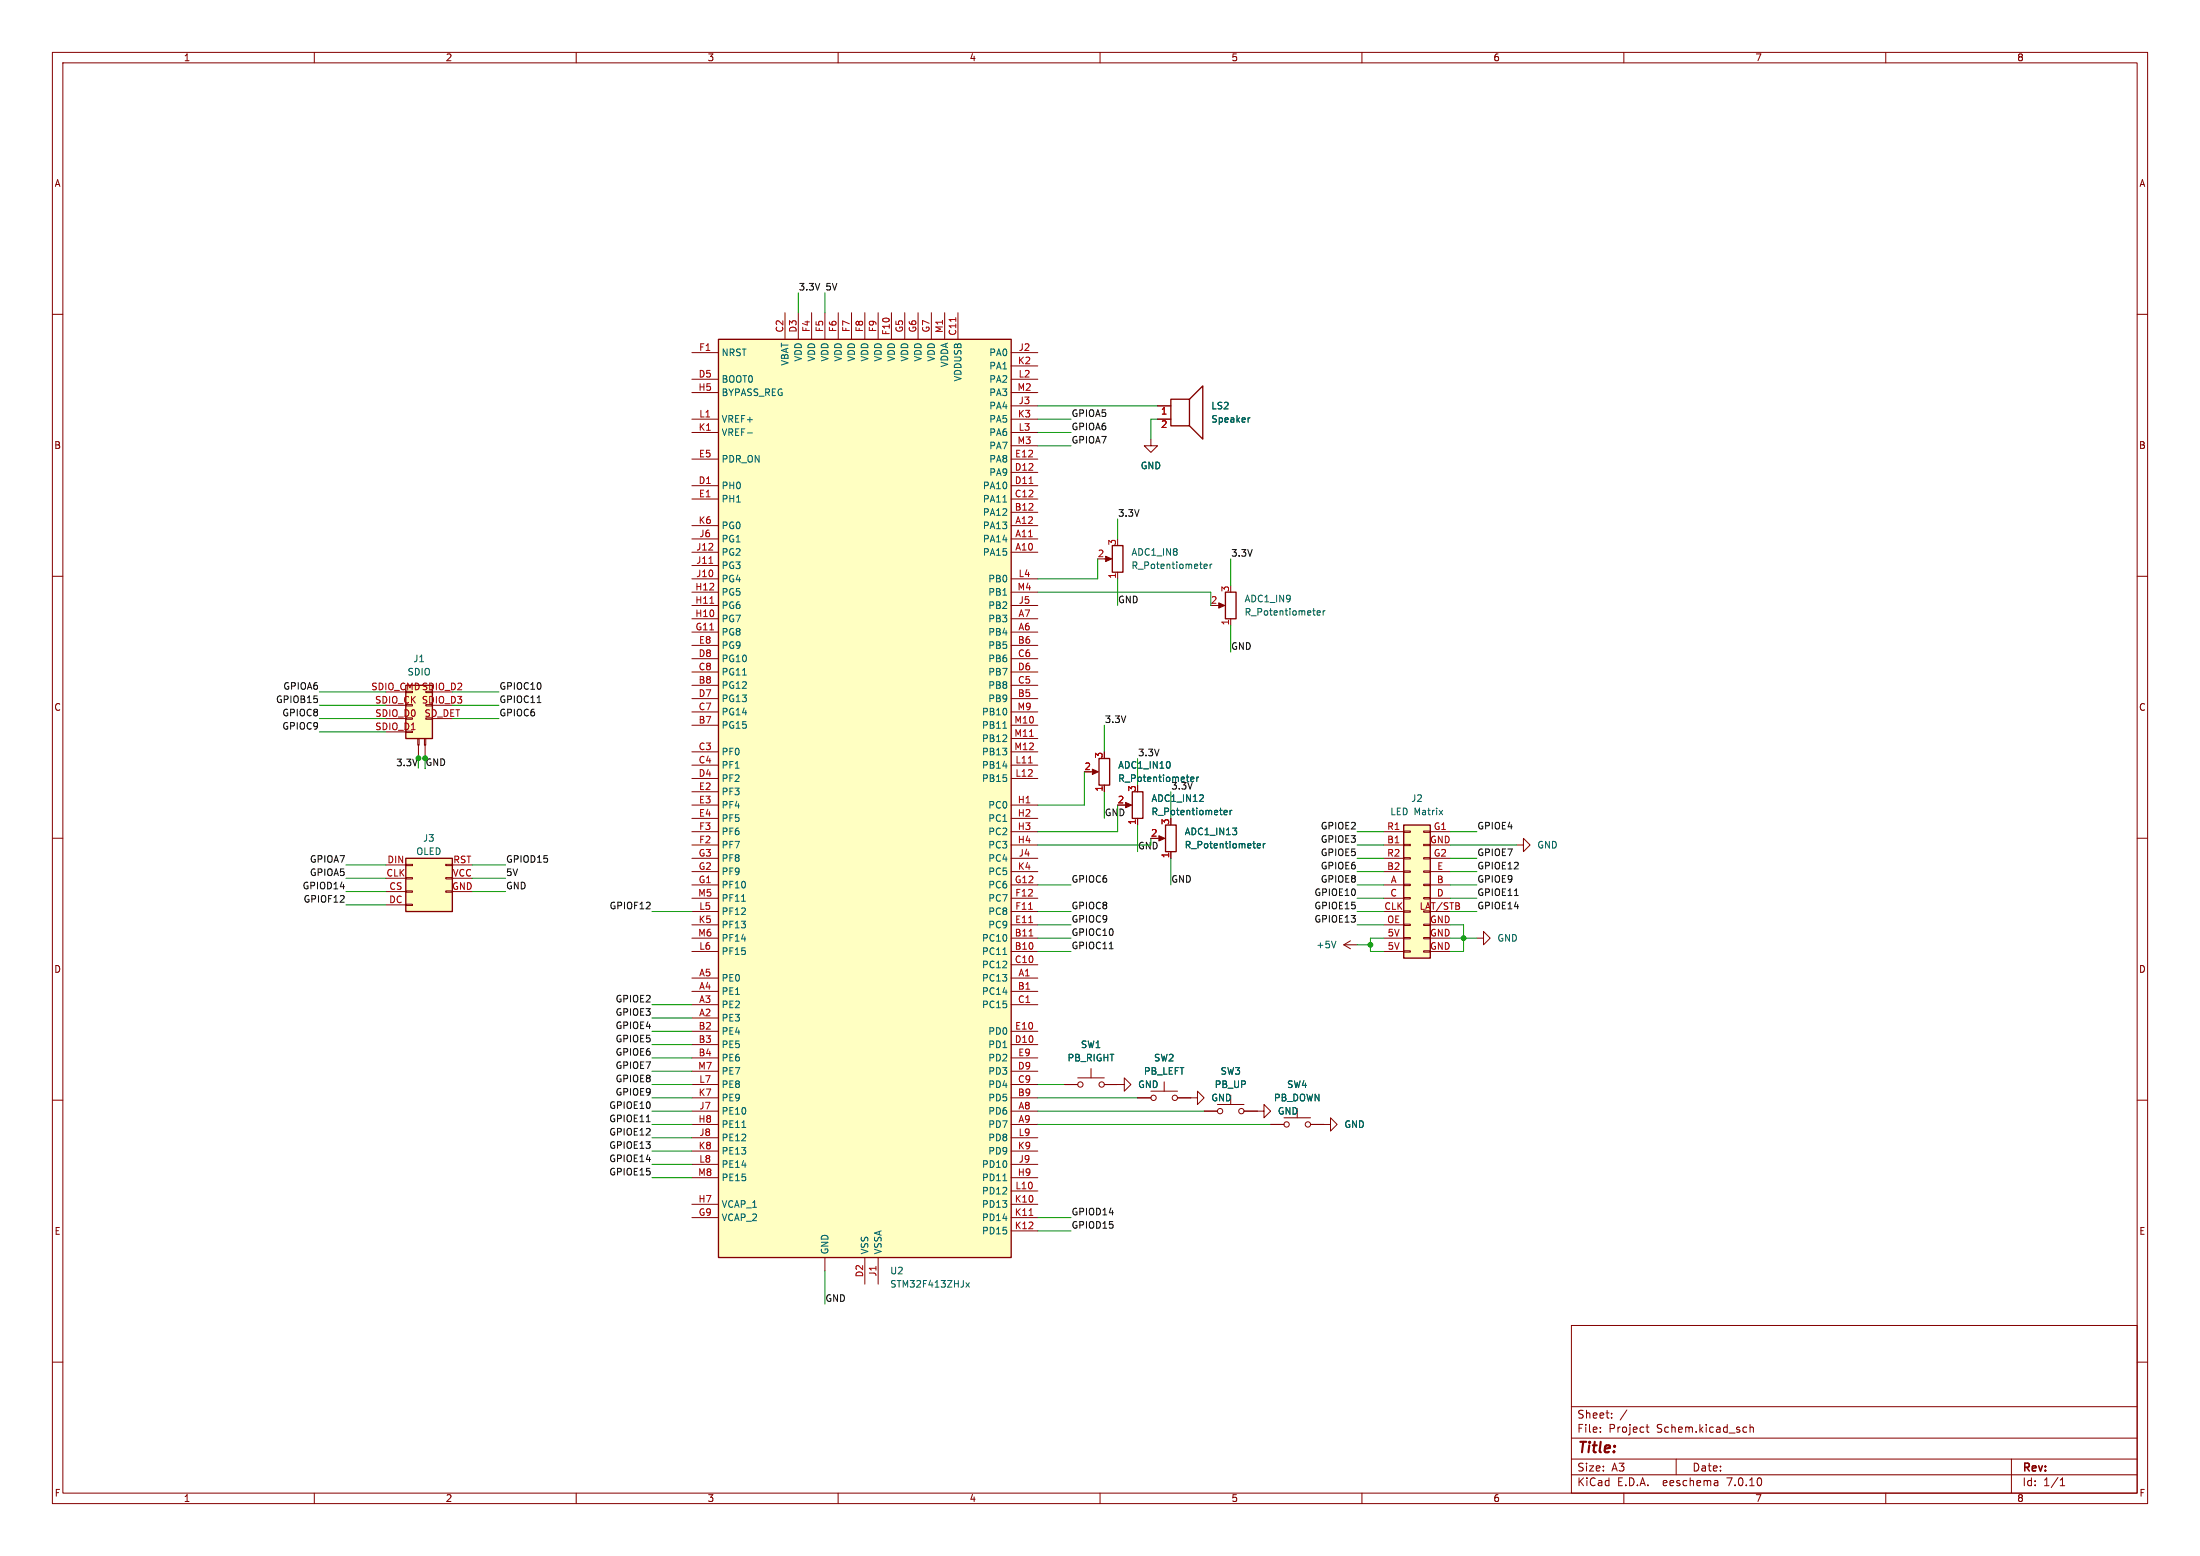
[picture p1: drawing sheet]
<svg xmlns="http://www.w3.org/2000/svg" width="420mm" height="297mm" viewBox="0 0 420 297" stroke-linecap="round" stroke-linejoin="round" font-family="sans-serif">
<g fill="none" stroke="#840000" stroke-width=".19">
<path d="M10 10h400v277h-400zM12 12h396v273h-396zM60 10v2M110 10v2M160 10v2M210 10v2M260 10v2M310 10v2M360 10v2M10 60h2M149.9 59.7v5.1M152.4 59.7v5.1"/>
<path d="M154.9 59.7v5.1M157.5 59.7v5.1M160 59.7v5.1M162.6 59.7v5.1M165.1 59.7v5.1M167.6 59.7v5.1M170.2 59.7v5.1M172.7 59.7v5.1M175.3 59.7v5.1M177.8 59.7v5.1M180.3 59.7v5.1M182.9 59.7v5.1"/>
<path d="M408 60h2M132.1 72.4h5.1M132.1 67.3h5.1M132.1 74.9h5.1M193 72.4h5.1M193 67.3h5.1M193 74.9h5.1M193 77.5h5.1M193 69.9h5.1M221 77.5h2.5M132.1 95.3h5.1M132.1 92.7h5.1"/>
<path d="M132.1 87.6h5.1M132.1 82.6h5.1M132.1 80h5.1M193 97.8h5.1M193 95.3h5.1M193 92.7h5.1M193 90.2h5.1M193 87.6h5.1M193 82.6h5.1M193 80h5.1M193 85.1h5.1M219.7 83.8v1.3h1.3l-1.3 1.3-1.3-1.3h1.3"/>
<path d="M221 80h2.5M10 110h2M132.1 105.4h5.1M132.1 102.9h5.1M132.1 100.3h5.1M132.1 118.1h5.1M132.1 115.6h5.1M132.1 113h5.1M132.1 110.5h5.1M132.1 108h5.1M193 105.4h5.1M193 102.9h5.1"/>
<path d="M193 100.3h5.1M193 118.1h5.1M193 115.6h5.1M193 113h5.1M193 110.5h5.1M210.8 106.7h1M213.4 109.2v1.3M232.4 115.6h1M234.9 118.1v1.3M408 110h2M73.7 134.6h3.8M73.7 132.1h3.8"/>
<path d="M73.7 137.2h3.8M73.7 139.7h3.8M82.5 134.6h3.9M82.5 132.1h3.9M82.5 137.2h3.9M132.1 120.7h5.1M132.1 133.4h5.1M132.1 123.2h5.1M132.1 138.4h5.1M132.1 130.8h5.1M132.1 125.7h5.1M132.1 135.9h5.1"/>
<path d="M132.1 128.3h5.1M193 120.7h5.1M193 133.4h5.1M193 123.2h5.1M193 138.4h5.1M193 130.8h5.1M193 125.7h5.1M193 135.9h5.1M193 128.3h5.1M10 160h2M79.8 141h.2v1.2h-.2zM79.9 142.2v2.5"/>
<path d="M81 141h.3v1.2h-.3zM81.2 142.2v2.5M132.1 143.5h5.1M132.1 146.1h5.1M132.1 148.6h5.1M132.1 151.1h5.1M132.1 153.7h5.1M132.1 156.2h5.1M132.1 158.8h5.1M193 143.5h5.1M193 146.1h5.1M193 148.6h5.1"/>
<path d="M193 153.7h5.1M193 156.2h5.1M193 158.8h5.1M193 141h5.1M208.3 147.3h1M210.8 149.9v1.2M214.6 153.7h1M217.2 156.2v1.3M264.2 158.8h3.8M268 158.6h1.2v.3h-1.2zM271.8 158.6h1.2v.3h-1.2zM273 158.8h3.9"/>
<path d="M408 160h2M73.7 167.6h3.8M73.7 170.2h3.8M73.7 172.7h3.8M73.7 165.1h3.8M77.5 172.6h1.2v.2h-1.2zM77.5 170.1h1.2v.2h-1.2zM77.5 167.5h1.2v.3h-1.2zM77.5 165h1.2v.2h-1.2zM85.1 170.1h1.3v.2h-1.3zM85.1 167.5h1.3v.3h-1.3zM85.1 165h1.3v.2h-1.3z"/>
<path d="M86.4 167.6h3.8M86.4 170.2h3.8M86.4 165.1h3.8M132.1 179.1h5.1M132.1 176.5h5.1M132.1 174h5.1M132.1 171.5h5.1M132.1 161.3h5.1M132.1 168.9h5.1M132.1 166.4h5.1M132.1 163.8h5.1M193 179.1h5.1"/>
<path d="M193 176.5h5.1M193 174h5.1M193 171.5h5.1M193 161.3h5.1M193 168.9h5.1M193 166.4h5.1M193 163.8h5.1M221 160h1M223.5 162.6v1.2M257.8 179.6l-1.3 .7M264.2 179.1h3.8M264.2 176.5h3.8"/>
<path d="M264.2 174h3.8M264.2 171.5h3.8M264.2 161.3h3.8M264.2 168.9h3.8M264.2 166.4h3.8M264.2 163.8h3.8M268 178.9h1.2v.3h-1.2zM268 176.4h1.2v.3h-1.2zM268 173.9h1.2v.2h-1.2zM268 171.3h1.2v.3h-1.2zM268 168.8h1.2v.2h-1.2zM268 166.2h1.2v.3h-1.2z"/>
<path d="M268 163.7h1.2v.3h-1.2zM268 161.2h1.2v.2h-1.2zM271.8 178.9h1.2v.3h-1.2zM271.8 176.4h1.2v.3h-1.2zM271.8 171.3h1.2v.3h-1.2zM271.8 168.8h1.2v.2h-1.2zM271.8 166.2h1.2v.3h-1.2zM271.8 163.7h1.2v.3h-1.2zM271.8 161.2h1.2v.2h-1.2zM273 179.1h3.9M273 176.5h3.9M273 174h3.9"/>
<path d="M273 171.5h3.9M273 161.3h3.9M273 168.9h3.9M273 166.4h3.9M273 163.8h3.9M281.9 179.1h1.3v-1.3l1.3 1.3-1.3 1.2v-1.2M289.6 161.3h1.2v-1.3l1.3 1.3-1.3 1.3v-1.3M132.1 186.7h5.1M132.1 194.3h5.1M132.1 191.8h5.1M132.1 189.2h5.1M132.1 181.6h5.1"/>
<path d="M132.1 196.9h5.1M132.1 199.4h5.1M193 186.7h5.1M193 191.8h5.1M193 189.2h5.1M193 181.6h5.1M193 196.9h5.1M193 199.4h5.1M193 184.2h5.1M256.5 180.3l1.3 .8M256.5 180.3h2.6M264.2 181.6h3.8"/>
<path d="M268 181.5h1.2v.2h-1.2zM271.8 181.5h1.2v.2h-1.2zM273 181.6h3.9M10 210h2M132.1 207h5.1M132.1 209.6h5.1M132.1 212.1h5.1M132.1 214.6h5.1M132.1 201.9h5.1M132.1 204.5h5.1M132.1 217.2h5.1M132.1 219.7h5.1"/>
<path d="M193 207h5.1M193 209.6h5.1M193 212.1h5.1M193 214.6h5.1M193 201.9h5.1M193 204.5h5.1M193 217.2h5.1M193 219.7h5.1M203.2 207h2.5M205.7 205.7h5.1M208.3 204v1.7M210.8 207h3.8v-1.3l1.3 1.3-1.3 1.3v-1.3"/>
<path d="M217.2 209.6h2.5M219.7 208.3h5.1M222.2 206.5v1.8M224.8 209.6h3.8v-1.3l1.3 1.3-1.3 1.2v-1.2M229.9 212.1h2.5M232.4 210.8h5.1M237.5 212.1h3.8v-1.3l1.3 1.3-1.3 1.3v-1.3M242.6 214.6h2.5M245.1 213.4h5.1M250.2 214.6h3.8v-1.2l1.3 1.2-1.3 1.3v-1.3M408 210h2M132.1 232.4h5.1"/>
<path d="M132.1 229.9h5.1M132.1 224.8h5.1M132.1 222.2h5.1M193 232.4h5.1M193 229.9h5.1M193 224.8h5.1M193 222.2h5.1M193 234.9h5.1M193 227.3h5.1M10 260h2M157.5 240v2.6M165.1 240v5.1"/>
<path d="M167.6 240v5.1M300 253h108v32h-108zM408 260h2M300 278.5h108M300 274.5h108M300 268.5h108M305.5 273.2v.2M305.5 272.5v.1M307.7 270.5v.2M307.7 269.8v.1M310.6 269.1l-1.3 1.9M314.2 272.4h.6"/>
<path d="M314.4 271.9v1.3l.4 .2M320 278.5v3M333 272.4l.4 .1M333.4 273.3l-.4 .1M334.1 272.5l.2-.1 .4 .1v.9M334.1 271.9v1.5M384 278.5v6.5M60 285v2M110 285v2M160 285v2M210 285v2M260 285v2"/>
<path d="M300 281.5h108M310 285v2M327.9 282.7v.9M327.9 283.5l-.1 .1M327.9 282.9l-.1 .1M360 285v2M393.3 283.6h.9M393.3 282.5l.4-.4v1.5"/>
<circle cx="206.2" cy="207" r=".51"/>
<circle cx="210.3" cy="207" r=".51"/>
<circle cx="220.2" cy="209.6" r=".51"/>
<circle cx="224.3" cy="209.6" r=".51"/>
<circle cx="232.9" cy="212.1" r=".51"/>
<circle cx="237" cy="212.1" r=".51"/>
<circle cx="245.6" cy="214.6" r=".51"/>
<circle cx="249.7" cy="214.6" r=".51"/>
</g>
<g fill="#840000" stroke="#840000" stroke-width=".19">
<path d="M221.2 159.5l1.2 .5-1.2 .5z"/>
<path d="M208.5 146.8l1.2 .5-1.2 .5z"/>
<path d="M232.7 115.1l1.1 .5-1.1 .5z"/>
<path d="M211.1 106.2l1.1 .5-1.1 .5z"/>
<path d="M214.9 153.2l1.1 .5-1.1 .5z"/>
</g>
<path d="M137.2 64.8h55.8v175.2h-55.8zM223.5 76.2h3.6v5.1h-3.6zM227.1 76.2l2.5-2.5v10.1l-2.5-2.5M212.3 104.1h2.1v5.1h-2.1zM233.9 113h2.1v5.1h-2.1zM77.5 130.8h5v10.2h-5zM209.8 144.8h2v5.1h-2zM216.2 151.1h2v5.1h-2zM222.5 157.5h2v5.1h-2zM268 157.5h5v25.4h-5zM77.5 163.8h8.9v10.2h-8.9z" fill="none" stroke="#840000" stroke-width=".25"/>
<g fill="none" stroke="#006464" stroke-width=".19">
<path d="M238.6 79.7l-.3 .2M142.7 82.6h.9M191.5 95.8h.7M229.9 108.1l.6-.1-.1-.3h-.4l-.1 .2v.6h.5M231 107.7v.8M231.4 107.7l-.4 .2M251.5 117l.6-.1-.1-.3h-.4l-.1 .2v.6h.5M252.6 116.6v.8M253 116.6l-.4 .2M141.8 128.8h.7M191.5 139h.7M223.3 145.6v.8"/>
<path d="M227.3 148.7l.6-.1v-.2h-.5l-.1 .6M227.9 149.1l-.4 .1M228.5 148.3v.9M228.8 148.3l-.3 .3M229 153h.7M229.7 151.8v.5M233.7 155.1l.6-.1-.1-.3h-.3l-.2 .2v.6h.5M234.8 154.7v.8M235.2 154.7l-.4 .2M235.3 158.1h.8l-.4 .4M236 158.7v.5M274.7 154.7l.7 .8"/>
<path d="M275.4 154.7l-.7 .8M141.6 172h.7M240 161.4l.6-.1v-.2l-.4-.1-.2 .2 .1 .6h.5M241.2 161v.9M241.5 161l-.3 .3M255 179.6l-.4 1.3M191.5 182.2h.7M141.6 215.2h.8M191.5 225.4h.7M184.4 244.8l.7 .9M185.1 244.8l-.7 .9"/>
</g>
<g fill="#ffffc2" stroke="#ffffc2" stroke-width=".19">
<path d="M137.2 64.8h55.8v175.2h-55.8z"/>
<path d="M268 157.5h5v25.4h-5z"/>
<path d="M77.5 163.8h8.9v10.2h-8.9z"/>
<path d="M77.5 130.8h5v10.2h-5z"/>
</g>
<path d="M182.5 60.6v.8M196.5 92.3h.7M135.3 107.5h.8M135.5 115.2h.8M196.3 145.6h.8M196.5 140.6h.8M196.4 173.6h.7M196.4 176.1h.7M196.5 178.7h.7M196.5 232h.7" fill="none" stroke="#a90000" stroke-width=".19"/>
<path d="M102.5 134.1h.8M289.1 170.9h.7M211.8 181.1h.7M123.4 214.1h.7" fill="none" stroke="#0f0f0f" stroke-width=".19"/>
<g fill="none" stroke="#009600" stroke-width=".19">
<path d="M152.4 55.9v3.8M157.5 55.9v3.8M198.1 77.5h22.9M198.1 85.1h6.4M198.1 80h6.4M198.1 82.6h6.4M213.4 99.1v3.8M221 80h-1.3v3.8M198.1 113h33v2.6M209.5 106.7v3.8h-11.4M213.4 110.5v5.1M234.9 106.7v5.1"/>
<path d="M234.9 119.4v5.1M61 132.1h12.7M61 139.7h12.7M61 137.2h12.7M61 134.6h12.7M86.4 132.1h8.8M86.4 137.2h8.8M86.4 134.6h8.8M210.8 138.4v5.1M79.8 144.7h.1M79.9 144.7v1.9M79.9 144.7h.2v-.2h-.2v.4"/>
<path d="M207 147.3v6.4h-8.9M210.8 151.1v5.1M213.4 153.7v5.1h-15.3M217.2 144.8v5.1M217.2 157.5v5.1M223.5 151.1v5.1M259.1 158.8h5.1M276.9 158.8h5M66 170.2h7.7M66 172.7h7.7M66 165.1h7.7M66 167.6h7.7"/>
<path d="M90.2 170.2h6.3M90.2 165.1h6.3M90.2 167.6h6.3M124.5 174h7.6M198.1 179.1h6.4M198.1 168.9h6.4M198.1 176.5h6.4M198.1 174h6.4M219.7 160v1.3h-21.6M223.5 163.8v5.1M259.1 168.9h5.1M259.1 176.5h5.1"/>
<path d="M259.1 161.3h5.1M259.1 174h5.1M259.1 163.8h5.1M259.1 166.4h5.1M259.1 171.5h5.1M264.2 179.1h-2.6v2.5h2.6M276.9 179.1h5M276.9 168.9h5M276.9 176.5h2.5v5.1h-2.5M276.9 161.3h12.7M276.9 174h5M276.9 163.8h5"/>
<path d="M276.9 166.4h5M276.9 171.5h5M124.5 191.8h7.6M124.5 196.9h7.6M124.5 194.3h7.6M124.5 199.4h7.6M198.1 181.6h6.4M259.1 180.3h2.5M124.5 207h7.6M124.5 217.2h7.6M124.5 212.1h7.6M124.5 209.6h7.6"/>
<path d="M124.5 214.6h7.6M124.5 219.7h7.6M124.5 204.5h7.6M124.5 201.9h7.6M198.1 207h5.1M198.1 212.1h31.8M198.1 209.6h19.1M198.1 214.6h44.5M124.5 222.2h7.6M124.5 224.8h7.6M198.1 234.9h6.4M198.1 232.4h6.4"/>
<path d="M157.5 242.6v6.3"/>
</g>
<g fill="#009600" stroke="#009600" stroke-width=".19">
<circle cx="261.6" cy="180.3" r=".46"/>
<circle cx="279.4" cy="179.1" r=".46"/>
<circle cx="79.9" cy="144.7" r=".46"/>
<circle cx="81.2" cy="144.7" r=".46"/>
</g>
<text font-size="2.8" fill="#840000" x="301" y="277.9">Title:</text>
<g font-size="2.1" fill="#840000">
<text x="301" y="273.7">File:</text>
<text x="301" y="271">Sheet:</text>
<text x="307.1" y="273.7">Project</text>
<text x="316.3" y="273.7">Schem.kicad_sch</text>
<text x="301" y="281.1">Size:</text>
<text x="307.6" y="281.1">A3</text>
<text x="323" y="281.1">Date:</text>
<text x="386" y="281.3">Rev:</text>
<text x="301" y="283.9">KiCad</text>
<text x="308.7" y="283.9">E.D.A.</text>
<text x="317.6" y="283.9">eeschema</text>
<text x="330" y="283.9">7.0.10</text>
<text x="386" y="283.9">Id:</text>
<text x="390.1" y="283.9">1/1</text>
</g>
<g font-size="1.8" fill="#840000">
<text x="35" y="11.9">1</text>
<text x="85" y="11.9">2</text>
<text x="135" y="11.9">3</text>
<text x="185" y="11.9">4</text>
<text x="235" y="11.9">5</text>
<text x="285" y="11.9">6</text>
<text x="335" y="11.9">7</text>
<text x="385" y="11.9">8</text>
<text x="10.3" y="35.9">A</text>
<text x="408.3" y="35.9">A</text>
<text x="10.3" y="85.9">B</text>
<text x="408.2" y="85.9">B</text>
<text x="10.3" y="135.9">C</text>
<text x="408.2" y="135.9">C</text>
<text x="10.3" y="185.9">D</text>
<text x="408.2" y="185.9">D</text>
<text x="10.3" y="235.9">E</text>
<text x="408.3" y="235.9">E</text>
<text x="10.3" y="285.9">F</text>
<text x="35" y="286.9">1</text>
<text x="85" y="286.9">2</text>
<text x="135" y="286.9">3</text>
<text x="185" y="286.9">4</text>
<text x="235" y="286.9">5</text>
<text x="285" y="286.9">6</text>
<text x="335" y="286.9">7</text>
<text x="385" y="286.9">8</text>
<text x="408.3" y="285.9">F</text>
</g>
<g font-size="1.8" fill="#0f0f0f">
<text x="152.4" y="55.5">3.3V</text>
<text x="157.5" y="55.5">5V</text>
<text x="204.5" y="82.2">GPIOA6</text>
<text x="204.5" y="79.7">GPIOA5</text>
<text x="204.5" y="84.7">GPIOA7</text>
<text x="213.4" y="98.7">3.3V</text>
<text x="234.9" y="106.3">3.3V</text>
<text x="213.4" y="115.2">GND</text>
<text x="234.9" y="124.1">GND</text>
<text x="54" y="131.7">GPIOA6</text>
<text x="95.2" y="131.7">GPIOC10</text>
<text x="52.6" y="134.3">GPIOB15</text>
<text x="53.8" y="136.8">GPIOC8</text>
<text x="95.2" y="134.3">GPIOC11</text>
<text x="95.2" y="136.8">GPIOC6</text>
<text x="53.8" y="139.4">GPIOC9</text>
<text x="210.8" y="138.1">3.3V</text>
<text x="75.5" y="146.3">3.3V</text>
<text x="217.2" y="144.4">3.3V</text>
<text x="210.8" y="155.9">GND</text>
<text x="252" y="158.4">GPIOE2</text>
<text x="252" y="160.9">GPIOE3</text>
<text x="281.9" y="158.4">GPIOE4</text>
<text x="59.1" y="164.8">GPIOA7</text>
<text x="59.1" y="167.3">GPIOA5</text>
<text x="96.5" y="167.3">5V</text>
<text x="96.5" y="164.8">GPIOD15</text>
<text x="217.2" y="162.2">GND</text>
<text x="252" y="166">GPIOE6</text>
<text x="252" y="163.5">GPIOE5</text>
<text x="281.9" y="166">GPIOE12</text>
<text x="281.9" y="163.5">GPIOE7</text>
<text x="57.7" y="169.8">GPIOD14</text>
<text x="57.9" y="172.4">GPIOF12</text>
<text x="96.5" y="169.8">GND</text>
<text x="116.3" y="173.6">GPIOF12</text>
<text x="204.5" y="168.6">GPIOC6</text>
<text x="204.5" y="173.6">GPIOC8</text>
<text x="223.5" y="168.6">GND</text>
<text x="250.8" y="171.1">GPIOE10</text>
<text x="250.8" y="173.6">GPIOE15</text>
<text x="252" y="168.6">GPIOE8</text>
<text x="281.9" y="171.1">GPIOE11</text>
<text x="281.9" y="173.6">GPIOE14</text>
<text x="281.9" y="168.6">GPIOE9</text>
<text x="204.5" y="176.2">GPIOC9</text>
<text x="204.5" y="178.7">GPIOC10</text>
<text x="250.8" y="176.2">GPIOE13</text>
<text x="204.5" y="181.3">GPIOC11</text>
<text x="117.4" y="191.4">GPIOE2</text>
<text x="117.4" y="196.5">GPIOE4</text>
<text x="117.4" y="194">GPIOE3</text>
<text x="117.4" y="201.6">GPIOE6</text>
<text x="117.4" y="199">GPIOE5</text>
<text x="117.4" y="204.1">GPIOE7</text>
<text x="117.4" y="206.7">GPIOE8</text>
<text x="117.4" y="209.2">GPIOE9</text>
<text x="116.2" y="214.3">GPIOE11</text>
<text x="116.2" y="211.7">GPIOE10</text>
<text x="116.2" y="221.9">GPIOE14</text>
<text x="116.2" y="219.4">GPIOE13</text>
<text x="116.2" y="216.8">GPIOE12</text>
<text x="116.2" y="224.4">GPIOE15</text>
<text x="204.5" y="232.1">GPIOD14</text>
<text x="204.5" y="234.6">GPIOD15</text>
<text x="157.5" y="248.6">GND</text>
</g>
<g font-size="1.8" fill="#a90000">
<text x="149.6" y="63.6" transform="rotate(-90 149.6 63.6)">C2</text>
<text x="152.1" y="63.6" transform="rotate(-90 152.1 63.6)">D3</text>
<text x="154.7" y="63.5" transform="rotate(-90 154.7 63.5)">F4</text>
<text x="157.2" y="63.5" transform="rotate(-90 157.2 63.5)">F5</text>
<text x="159.8" y="63.5" transform="rotate(-90 159.8 63.5)">F6</text>
<text x="162.3" y="63.5" transform="rotate(-90 162.3 63.5)">F7</text>
<text x="164.8" y="63.5" transform="rotate(-90 164.8 63.5)">F8</text>
<text x="167.4" y="63.5" transform="rotate(-90 167.4 63.5)">F9</text>
<text x="169.9" y="64.1" transform="rotate(-90 169.9 64.1)">F10</text>
<text x="172.5" y="63.6" transform="rotate(-90 172.5 63.6)">G5</text>
<text x="175" y="63.6" transform="rotate(-90 175 63.6)">G6</text>
<text x="177.5" y="63.6" transform="rotate(-90 177.5 63.6)">G7</text>
<text x="180.1" y="63.7" transform="rotate(-90 180.1 63.7)">M1</text>
<text x="182.6" y="64.2" transform="rotate(-90 182.6 64.2)">C11</text>
<text x="133.4" y="67.1">F1</text>
<text x="194.2" y="69.6">K2</text>
<text x="194.4" y="67.1">J2</text>
<text x="133.2" y="74.7">H5</text>
<text x="133.3" y="72.1">D5</text>
<text x="194.1" y="74.7">M2</text>
<text x="194.4" y="72.1">L2</text>
<text x="194.4" y="77.2">J3</text>
<text x="133.3" y="82.3">K1</text>
<text x="133.4" y="79.8">L1</text>
<text x="194.2" y="79.8">K3</text>
<text x="194.4" y="82.3">L3</text>
<text x="221.5" y="79.5">1</text>
<text x="221.5" y="82">2</text>
<text x="133.3" y="87.4">E5</text>
<text x="193.6" y="89.9">D12</text>
<text x="193.7" y="87.4">E12</text>
<text x="194.1" y="84.8">M3</text>
<text x="133.3" y="92.5">D1</text>
<text x="133.3" y="95">E1</text>
<text x="193.6" y="95">C12</text>
<text x="193.6" y="92.5">D11</text>
<text x="133.3" y="100.1">K6</text>
<text x="193.6" y="97.5">B12</text>
<text x="193.7" y="100.1">A12</text>
<text x="132.8" y="107.7">J11</text>
<text x="132.8" y="105.2">J12</text>
<text x="133.4" y="102.6">J6</text>
<text x="193.7" y="105.2">A10</text>
<text x="193.7" y="102.6">A11</text>
<text x="209.5" y="106.4">2</text>
<text x="213.1" y="104.2" transform="rotate(-90 213.1 104.2)">3</text>
<text x="132.6" y="112.8">H12</text>
<text x="132.8" y="110.2">J10</text>
<text x="194.1" y="112.8">M4</text>
<text x="194.4" y="110.2">L4</text>
<text x="213.1" y="110.6" transform="rotate(-90 213.1 110.6)">1</text>
<text x="234.7" y="113.1" transform="rotate(-90 234.7 113.1)">3</text>
<text x="132.6" y="117.9">H10</text>
<text x="132.6" y="115.3">H11</text>
<text x="194.3" y="117.9">A7</text>
<text x="194.4" y="115.3">J5</text>
<text x="231.1" y="115.3">2</text>
<text x="234.7" y="119.5" transform="rotate(-90 234.7 119.5)">1</text>
<text x="132.7" y="120.4">G11</text>
<text x="133.3" y="125.5">D8</text>
<text x="133.3" y="122.9">E8</text>
<text x="194.2" y="122.9">B6</text>
<text x="194.2" y="125.5">C6</text>
<text x="194.3" y="120.4">A6</text>
<text x="70.8" y="131.8">SDIO_CMD SDIO_D2</text>
<text x="133.3" y="130.6">B8</text>
<text x="133.3" y="128">C8</text>
<text x="194.2" y="130.6">C5</text>
<text x="194.2" y="128">D6</text>
<text x="71.5" y="134.4">SDIO_CK SDIO_D3</text>
<text x="71.5" y="136.9">SDIO_D0</text>
<text x="80.9" y="136.9">SD_DET</text>
<text x="133.3" y="135.6">C7</text>
<text x="133.3" y="133.1">D7</text>
<text x="194.1" y="135.6">M9</text>
<text x="194.2" y="133.1">B5</text>
<text x="71.5" y="139.4">SDIO_D1</text>
<text x="133.3" y="138.2">B7</text>
<text x="133.3" y="143.3">C3</text>
<text x="193.5" y="138.2">M10</text>
<text x="193.5" y="140.7">M11</text>
<text x="193.5" y="143.3">M12</text>
<text x="133.3" y="145.8">C4</text>
<text x="133.3" y="148.3">D4</text>
<text x="193.8" y="145.8">L11</text>
<text x="193.8" y="148.3">L12</text>
<text x="206.9" y="147.1">2</text>
<text x="210.6" y="144.9" transform="rotate(-90 210.6 144.9)">3</text>
<text x="133.3" y="150.9">E2</text>
<text x="133.3" y="153.4">E3</text>
<text x="133.3" y="156">E4</text>
<text x="194.2" y="153.4">H1</text>
<text x="194.2" y="156">H2</text>
<text x="210.6" y="151.2" transform="rotate(-90 210.6 151.2)">1</text>
<text x="213.3" y="153.4">2</text>
<text x="216.9" y="151.2" transform="rotate(-90 216.9 151.2)">3</text>
<text x="133.4" y="161">F2</text>
<text x="133.4" y="158.5">F3</text>
<text x="194.2" y="158.5">H3</text>
<text x="194.2" y="161">H4</text>
<text x="216.9" y="157.6" transform="rotate(-90 216.9 157.6)">1</text>
<text x="219.6" y="159.8">2</text>
<text x="223.3" y="157.6" transform="rotate(-90 223.3 157.6)">3</text>
<text x="264.7" y="161">B1</text>
<text x="264.7" y="158.5">R1</text>
<text x="272.9" y="161">GND</text>
<text x="273.6" y="158.5">G1</text>
<text x="73.7" y="167.4">CLK</text>
<text x="73.9" y="164.8">DIN</text>
<text x="86.3" y="167.4">VCC</text>
<text x="86.4" y="164.8">RST</text>
<text x="133.3" y="166.1">G2</text>
<text x="133.3" y="163.6">G3</text>
<text x="194.2" y="166.1">K4</text>
<text x="194.4" y="163.6">J4</text>
<text x="223.3" y="163.9" transform="rotate(-90 223.3 163.9)">1</text>
<text x="264.7" y="166.1">B2</text>
<text x="264.7" y="163.6">R2</text>
<text x="273.6" y="163.6">G2</text>
<text x="274.3" y="166.1">E</text>
<text x="74.2" y="172.5">DC</text>
<text x="74.2" y="169.9">CS</text>
<text x="86.2" y="169.9">GND</text>
<text x="133.2" y="171.2">M5</text>
<text x="133.3" y="168.7">G1</text>
<text x="133.4" y="173.7">L5</text>
<text x="193.6" y="168.7">G12</text>
<text x="193.7" y="173.7">F11</text>
<text x="193.7" y="171.2">F12</text>
<text x="264.2" y="173.7">CLK</text>
<text x="265.3" y="171.2">C</text>
<text x="265.4" y="168.7">A</text>
<text x="270.9" y="173.7">LAT/STB</text>
<text x="274.2" y="168.7">B</text>
<text x="274.2" y="171.2">D</text>
<text x="133.2" y="178.8">M6</text>
<text x="133.3" y="176.3">K5</text>
<text x="193.6" y="178.8">B11</text>
<text x="193.7" y="176.3">E11</text>
<text x="264.7" y="176.3">OE</text>
<text x="264.8" y="178.8">5V</text>
<text x="272.9" y="178.8">GND</text>
<text x="272.9" y="176.3">GND</text>
<text x="133.4" y="181.4">L6</text>
<text x="193.6" y="181.4">B10</text>
<text x="193.6" y="183.9">C10</text>
<text x="264.8" y="181.4">5V</text>
<text x="272.9" y="181.4">GND</text>
<text x="133.4" y="191.5">A3</text>
<text x="133.4" y="189">A4</text>
<text x="133.4" y="186.4">A5</text>
<text x="194.2" y="189">B1</text>
<text x="194.2" y="191.5">C1</text>
<text x="194.3" y="186.4">A1</text>
<text x="133.3" y="196.6">B2</text>
<text x="133.4" y="194.1">A2</text>
<text x="193.7" y="196.6">E10</text>
<text x="133.3" y="199.1">B3</text>
<text x="133.3" y="201.7">B4</text>
<text x="193.6" y="199.1">D10</text>
<text x="194.3" y="201.7">E9</text>
<text x="133.2" y="204.2">M7</text>
<text x="133.3" y="209.3">K7</text>
<text x="133.4" y="206.8">L7</text>
<text x="194.2" y="209.3">B9</text>
<text x="194.2" y="206.8">C9</text>
<text x="194.2" y="204.2">D9</text>
<text x="133.2" y="214.4">H8</text>
<text x="133.4" y="211.8">J7</text>
<text x="194.3" y="211.8">A8</text>
<text x="194.3" y="214.4">A9</text>
<text x="133.3" y="219.5">K8</text>
<text x="133.4" y="222">L8</text>
<text x="133.4" y="216.9">J8</text>
<text x="194.2" y="219.5">K9</text>
<text x="194.4" y="216.9">L9</text>
<text x="194.4" y="222">J9</text>
<text x="133.2" y="224.5">M8</text>
<text x="193.8" y="227.1">L10</text>
<text x="194.2" y="224.5">H9</text>
<text x="133.2" y="229.6">H7</text>
<text x="133.3" y="232.2">G9</text>
<text x="193.6" y="229.6">K10</text>
<text x="193.6" y="232.2">K11</text>
<text x="193.6" y="234.7">K12</text>
<text x="164.8" y="243.9" transform="rotate(-90 164.8 243.9)">D2</text>
<text x="167.4" y="243.8" transform="rotate(-90 167.4 243.8)">J1</text>
</g>
<g font-size="1.8" fill="#006464">
<text x="137.7" y="68.2">NRST</text>
<text x="150.7" y="69.9" transform="rotate(-90 150.7 69.9)">VBAT</text>
<text x="153.3" y="69.1" transform="rotate(-90 153.3 69.1)">VDD</text>
<text x="155.8" y="69.1" transform="rotate(-90 155.8 69.1)">VDD</text>
<text x="158.3" y="69.1" transform="rotate(-90 158.3 69.1)">VDD</text>
<text x="160.9" y="69.1" transform="rotate(-90 160.9 69.1)">VDD</text>
<text x="163.4" y="69.1" transform="rotate(-90 163.4 69.1)">VDD</text>
<text x="166" y="69.1" transform="rotate(-90 166 69.1)">VDD</text>
<text x="168.5" y="69.1" transform="rotate(-90 168.5 69.1)">VDD</text>
<text x="171" y="69.1" transform="rotate(-90 171 69.1)">VDD</text>
<text x="173.6" y="69.1" transform="rotate(-90 173.6 69.1)">VDD</text>
<text x="176.1" y="69.1" transform="rotate(-90 176.1 69.1)">VDD</text>
<text x="178.7" y="69.1" transform="rotate(-90 178.7 69.1)">VDD</text>
<text x="181.2" y="70.2" transform="rotate(-90 181.2 70.2)">VDDA</text>
<text x="188.8" y="68.2">PA0</text>
<text x="188.8" y="70.7">PA1</text>
<text x="137.7" y="73.3">BOOT0</text>
<text x="137.7" y="75.8">BYPASS_REG</text>
<text x="183.7" y="72.9" transform="rotate(-90 183.7 72.9)">VDDUSB</text>
<text x="188.8" y="73.3">PA2</text>
<text x="188.8" y="75.8">PA3</text>
<text x="137.7" y="83.4">VREF-</text>
<text x="137.7" y="80.9">VREF+</text>
<text x="188.8" y="78.3">PA4</text>
<text x="188.8" y="80.9">PA5</text>
<text x="188.8" y="83.4">PA6</text>
<text x="231.1" y="78.3">LS2</text>
<text x="231.1" y="80.9">Speaker</text>
<text x="137.7" y="88.5">PDR_ON</text>
<text x="188.8" y="88.5">PA8</text>
<text x="188.8" y="86">PA7</text>
<text x="217.7" y="89.8">GND</text>
<text x="137.7" y="93.6">PH0</text>
<text x="187.6" y="93.6">PA10</text>
<text x="188.8" y="91">PA9</text>
<text x="137.7" y="96.1">PH1</text>
<text x="137.7" y="101.2">PG0</text>
<text x="187.6" y="101.2">PA13</text>
<text x="187.6" y="98.7">PA12</text>
<text x="187.6" y="96.1">PA11</text>
<text x="137.7" y="106.3">PG2</text>
<text x="137.7" y="103.7">PG1</text>
<text x="187.6" y="106.3">PA15</text>
<text x="187.6" y="103.7">PA14</text>
<text x="215.9" y="106.3">ADC1_IN8</text>
<text x="137.7" y="113.9">PG5</text>
<text x="137.7" y="111.4">PG4</text>
<text x="137.7" y="108.8">PG3</text>
<text x="188.6" y="111.4">PB0</text>
<text x="188.6" y="113.9">PB1</text>
<text x="215.9" y="108.8">R_Potentiometer</text>
<text x="137.7" y="119">PG7</text>
<text x="137.7" y="116.4">PG6</text>
<text x="188.6" y="119">PB3</text>
<text x="188.6" y="116.4">PB2</text>
<text x="237.5" y="115.2">ADC1_IN9</text>
<text x="237.5" y="117.7">R_Potentiometer</text>
<text x="137.7" y="124.1">PG9</text>
<text x="137.7" y="121.5">PG8</text>
<text x="188.6" y="121.5">PB4</text>
<text x="188.6" y="124.1">PB5</text>
<text x="77.7" y="129.1">SDIO</text>
<text x="78.8" y="126.6">J1</text>
<text x="137.7" y="131.7">PG12</text>
<text x="137.7" y="129.1">PG11</text>
<text x="137.7" y="126.6">PG10</text>
<text x="188.6" y="131.7">PB8</text>
<text x="188.6" y="126.6">PB6</text>
<text x="188.6" y="129.1">PB7</text>
<text x="137.7" y="136.8">PG14</text>
<text x="137.7" y="134.2">PG13</text>
<text x="187.4" y="136.8">PB10</text>
<text x="188.6" y="134.2">PB9</text>
<text x="137.7" y="139.3">PG15</text>
<text x="187.4" y="139.3">PB11</text>
<text x="187.4" y="141.8">PB12</text>
<text x="137.7" y="144.4">PF0</text>
<text x="137.7" y="146.9">PF1</text>
<text x="137.7" y="149.5">PF2</text>
<text x="187.4" y="146.9">PB14</text>
<text x="187.4" y="149.5">PB15</text>
<text x="187.4" y="144.4">PB13</text>
<text x="213.4" y="146.9">ADC1_IN10</text>
<text x="213.4" y="149.5">R_Potentiometer</text>
<text x="137.7" y="152">PF3</text>
<text x="137.7" y="154.5">PF4</text>
<text x="188.6" y="154.5">PC0</text>
<text x="219.7" y="153.3">ADC1_IN12</text>
<text x="219.7" y="155.8">R_Potentiometer</text>
<text x="223.5" y="150.8">3.3V</text>
<text x="265.3" y="155.8">LED Matrix</text>
<text x="269.3" y="153.3">J2</text>
<text x="80.7" y="160.9">J3</text>
<text x="137.7" y="157.1">PF5</text>
<text x="137.7" y="159.6">PF6</text>
<text x="188.6" y="157.1">PC1</text>
<text x="188.6" y="159.6">PC2</text>
<text x="226.1" y="159.6">ADC1_IN13</text>
<text x="79.4" y="163.4">OLED</text>
<text x="137.7" y="162.2">PF7</text>
<text x="137.7" y="167.2">PF9</text>
<text x="137.7" y="164.7">PF8</text>
<text x="188.6" y="162.2">PC3</text>
<text x="188.6" y="164.7">PC4</text>
<text x="188.6" y="167.2">PC5</text>
<text x="226.1" y="162.2">R_Potentiometer</text>
<text x="293.4" y="162.2">GND</text>
<text x="137.7" y="169.8">PF10</text>
<text x="137.7" y="172.3">PF11</text>
<text x="188.6" y="172.3">PC7</text>
<text x="188.6" y="169.8">PC6</text>
<text x="137.7" y="177.4">PF13</text>
<text x="137.7" y="174.9">PF12</text>
<text x="137.7" y="179.9">PF14</text>
<text x="187.4" y="179.9">PC10</text>
<text x="188.6" y="177.4">PC9</text>
<text x="188.6" y="174.9">PC8</text>
<text x="285.8" y="179.9">GND</text>
<text x="137.7" y="182.5">PF15</text>
<text x="187.4" y="182.5">PC11</text>
<text x="187.4" y="185">PC12</text>
<text x="251.2" y="181.2">+5V</text>
<text x="137.7" y="190.1">PE1</text>
<text x="137.7" y="187.6">PE0</text>
<text x="187.4" y="187.6">PC13</text>
<text x="187.4" y="190.1">PC14</text>
<text x="137.7" y="195.2">PE3</text>
<text x="137.7" y="192.6">PE2</text>
<text x="137.7" y="197.7">PE4</text>
<text x="187.4" y="192.6">PC15</text>
<text x="188.6" y="197.7">PD0</text>
<text x="137.7" y="200.3">PE5</text>
<text x="137.7" y="202.8">PE6</text>
<text x="188.6" y="200.3">PD1</text>
<text x="188.6" y="202.8">PD2</text>
<text x="203.7" y="202.8">PB_RIGHT</text>
<text x="206.2" y="200.3">SW1</text>
<text x="220.2" y="202.8">SW2</text>
<text x="137.7" y="207.9">PE8</text>
<text x="137.7" y="205.3">PE7</text>
<text x="188.6" y="207.9">PD4</text>
<text x="188.6" y="205.3">PD3</text>
<text x="217.2" y="207.9">GND</text>
<text x="218.3" y="205.3">PB_LEFT</text>
<text x="231.8" y="207.9">PB_UP</text>
<text x="232.9" y="205.3">SW3</text>
<text x="245.6" y="207.9">SW4</text>
<text x="137.7" y="215.5">PE11</text>
<text x="137.7" y="213">PE10</text>
<text x="137.7" y="210.4">PE9</text>
<text x="188.6" y="213">PD6</text>
<text x="188.6" y="215.5">PD7</text>
<text x="188.6" y="210.4">PD5</text>
<text x="231.1" y="210.4">GND</text>
<text x="243.1" y="210.4">PB_DOWN</text>
<text x="243.8" y="213">GND</text>
<text x="256.6" y="215.5">GND</text>
<text x="137.7" y="218">PE12</text>
<text x="137.7" y="220.6">PE13</text>
<text x="188.6" y="220.6">PD9</text>
<text x="188.6" y="218">PD8</text>
<text x="137.7" y="223.1">PE14</text>
<text x="137.7" y="225.7">PE15</text>
<text x="187.4" y="225.7">PD11</text>
<text x="187.4" y="223.1">PD10</text>
<text x="137.7" y="233.3">VCAP_2</text>
<text x="137.7" y="230.7">VCAP_1</text>
<text x="187.4" y="230.7">PD13</text>
<text x="187.4" y="233.3">PD14</text>
<text x="187.4" y="228.2">PD12</text>
<text x="158.3" y="239.5" transform="rotate(-90 158.3 239.5)">GND</text>
<text x="166" y="239.5" transform="rotate(-90 166 239.5)">VSS</text>
<text x="168.5" y="239.5" transform="rotate(-90 168.5 239.5)">VSSA</text>
<text x="187.4" y="235.8">PD15</text>
<text x="169.8" y="243.4">U2</text>
<text x="169.8" y="246">STM32F413ZHJx</text>
</g>
<text font-size="1.8" fill="#009600" x="81.2" y="146.3">GND</text>
</svg>
